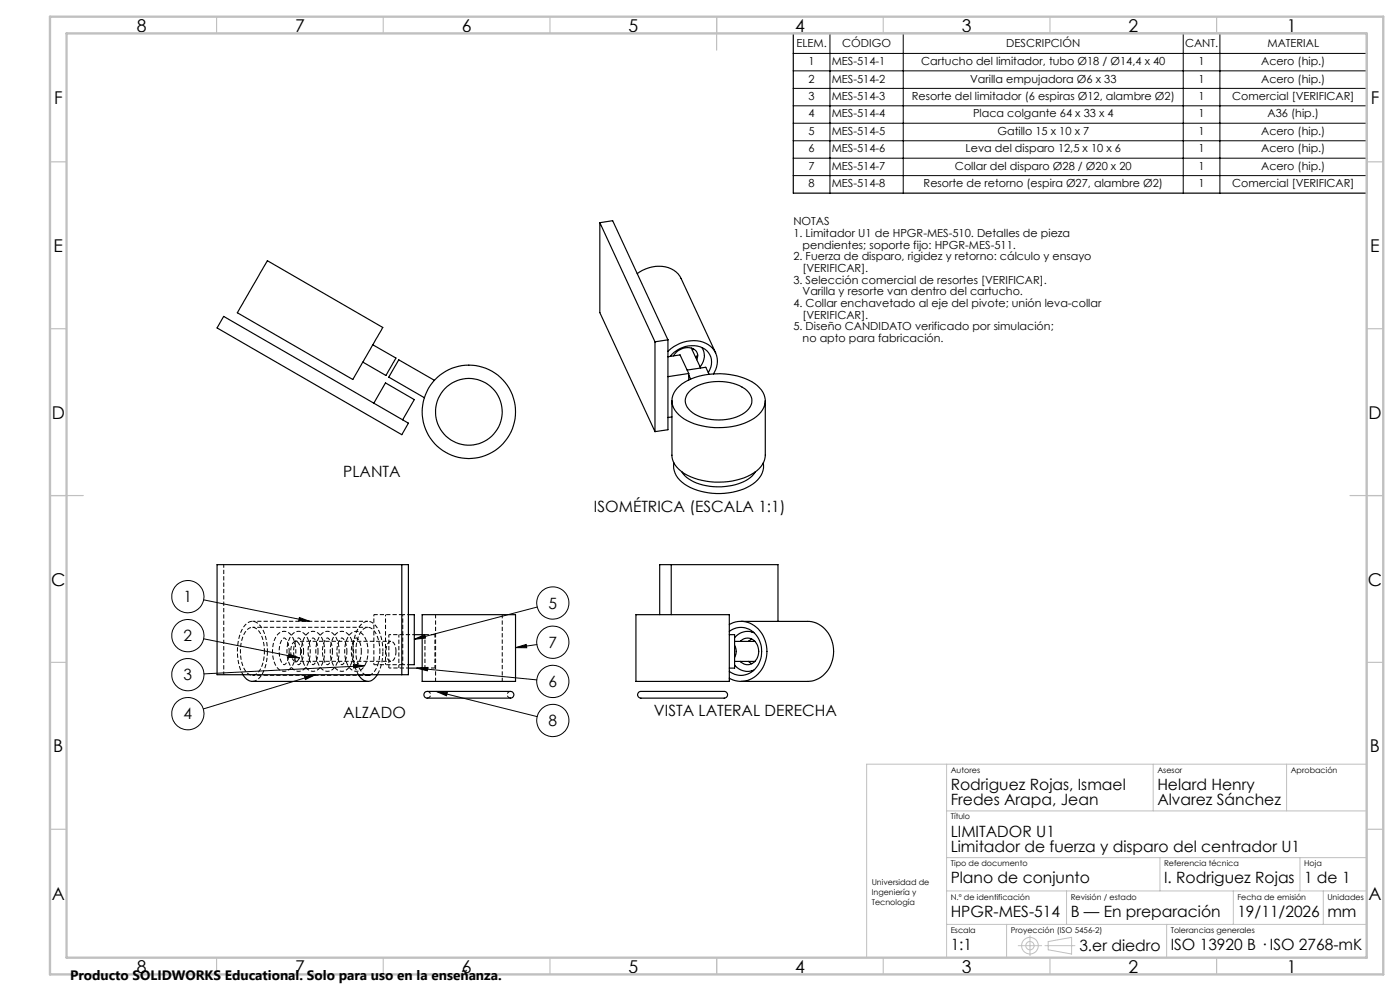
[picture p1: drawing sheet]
<svg xmlns="http://www.w3.org/2000/svg" width="420mm" height="297mm" viewBox="0 0 420 297" stroke-linecap="round" stroke-linejoin="round" font-family="sans-serif">
<path d="M127.5 190.2h-.8M72.9 202.2a15.2 15.2 0 0 1 .3-14.5 2.86 2.86 0 0 1 2.7-1.5 2.86 2.86 0 0 1 2.5 1.7 13.4 13.4 0 0 1 1.8 7.3M107.5 202.2a15.2 15.2 0 0 1 .4-14.5 2.86 2.86 0 0 1 2.6-1.5 2.86 2.86 0 0 1 2.5 1.7 13.4 13.4 0 0 1 1.9 7.3M109.5 202.2a7.4 7.4 0 0 1-2.7-6.2 9.2 9.2 0 0 1 2.5-7.6 2.44 2.44 0 0 1 3.5 1.4 11.4 11.4 0 0 1 1.2 5.4M116.7 200.2v-10M119.7 200.2v-10M127.5 200.2v-10M127.5 200.2h-.8M130.5 200.2v-10" fill="none" stroke="#000" stroke-width=".3" stroke-dasharray="1.3 .6" stroke-dashoffset=".4" stroke-linecap="butt"/>
<path d="M88.7 198.2h28.6M88.7 195.2a6.2 6.2 0 0 0-2.7-5.9 3.1 3.1 0 0 0-3.7 2.6 8.5 8.5 0 0 0 1.5 8.8 2.78 2.78 0 0 0 4.2-1.7l.6-1.8 .1-2M93.1 195.2a6.2 6.2 0 0 0-2.8-5.9 3.1 3.1 0 0 0-3.7 2.6 8.5 8.5 0 0 0 1.6 8.8 2.78 2.78 0 0 0 4.2-1.7l.5-1.8 .2-2M97.4 195.2a6.2 6.2 0 0 0-2.8-5.9 3.1 3.1 0 0 0-3.7 2.6 8.5 8.5 0 0 0 1.6 8.8 2.78 2.78 0 0 0 4.2-1.7l.5-1.8 .2-2M101.7 195.2a6.2 6.2 0 0 0-2.7-5.9 3.1 3.1 0 0 0-3.7 2.6 8.5 8.5 0 0 0 1.5 8.8 2.78 2.78 0 0 0 4.2-1.7l.5-1.8 .2-2M106.1 195.2a6.2 6.2 0 0 0-2.8-5.9 3.1 3.1 0 0 0-3.7 2.6 8.5 8.5 0 0 0 1.6 8.8 2.78 2.78 0 0 0 4.1-1.7l.6-1.8 .2-2M110.4 195.2a6.2 6.2 0 0 0-2.8-5.9 3.1 3.1 0 0 0-3.7 2.6 8.5 8.5 0 0 0 1.6 8.8 2.78 2.78 0 0 0 4.2-1.7l.5-1.8 .2-2M117.3 192.2h-28.6M124.3 190.2h-7.6" fill="none" stroke="#000" stroke-width=".3" stroke-dasharray="1.3 .6" stroke-dashoffset=".6" stroke-linecap="butt"/>
<path d="M110.4 186.2h-34.7M110.4 188h-34.7M114 195.2a8.1 8.1 0 0 1-2.8 7M75.7 202.4h34.7M122.6 200.2h-5.9" fill="none" stroke="#000" stroke-width=".3" stroke-dasharray="1.3 .6" stroke-dashoffset=".5" stroke-linecap="butt"/>
<path d="M120.8 184.2h-8.6M120.8 199.2h-8.6M130.5 190.2h-3M130.5 200.2h-3" fill="none" stroke="#000" stroke-width=".3" stroke-dasharray="1.3 .6" stroke-dashoffset=".1" stroke-linecap="butt"/>
<path d="M112.2 199.2v-15M115.7 199.2v-15M120.8 199.2v-15" fill="none" stroke="#000" stroke-width=".3" stroke-dasharray="1.3 .6" stroke-dashoffset=".8" stroke-linecap="butt"/>
<path d="M122.6 199.2h-1.8M122.6 184.2h-1.8" fill="none" stroke="#000" stroke-width=".3" stroke-dasharray="1.3 .6" stroke-dashoffset=".9" stroke-linecap="butt"/>
<path d="M79.3 195.2a8.5 8.5 0 0 1-2.5 6.8 2.44 2.44 0 0 1-3.5-1.4 12 12 0 0 1 .6-11.6 2.38 2.38 0 0 1 2.4-.9 2.38 2.38 0 0 1 1.8 1.7 11.4 11.4 0 0 1 1.2 5.4M67.1 202.2v-33" fill="none" stroke="#000" stroke-width=".3" stroke-dasharray="1.3 .6" stroke-dashoffset=".3" stroke-linecap="butt"/>
<path d="M90.2 195.2a2.49 2.49 0 0 1-1.6 3 3.9 3.9 0 0 1-1.1-4.8 1.18 1.18 0 0 1 1.2-1.2 1.18 1.18 0 0 1 1.2 1.2l.3 1.8M118.8 195.2a2.49 2.49 0 0 1-1.6 3 3.9 3.9 0 0 1-1.1-4.8 1.18 1.18 0 0 1 1.2-1.2 1.18 1.18 0 0 1 1.2 1.2l.3 1.8M128.2 207.2a1 1 0 0 1 1 1 1 1 0 0 1-1 1M153.2 209.2a1 1 0 0 1-1-1 1 1 0 0 1 1-1" fill="none" stroke="#000" stroke-width=".3" stroke-dasharray="1.3 .6" stroke-linecap="butt"/>
<path d="M80.2 195.2a11.2 11.2 0 0 1-2.9 8.4l-1.6 .6M114.9 195.2a13.7 13.7 0 0 1-1.7 7" fill="none" stroke="#000" stroke-width=".3" stroke-dasharray="1.3 .6" stroke-dashoffset="-.1" stroke-linecap="butt"/>
<path d="M86.7 195.2a4.5 4.5 0 0 1-1.4 4 3 3 0 0 1-1.5-3.1 4.9 4.9 0 0 1 1.5-4.9 3.7 3.7 0 0 1 1.4 3.5v.5M91.1 195.2a4.5 4.5 0 0 1-1.5 4 3 3 0 0 1-1.5-3.1 4.9 4.9 0 0 1 1.5-4.9 3.7 3.7 0 0 1 1.5 3.5v.5M95.4 195.2a4.5 4.5 0 0 1-1.4 4 3 3 0 0 1-1.5-3.1 4.9 4.9 0 0 1 1.4-4.9 3.7 3.7 0 0 1 1.5 3.5v.5M99.7 195.2a4.5 4.5 0 0 1-1.4 4 3 3 0 0 1-1.5-3.1 4.9 4.9 0 0 1 1.4-4.9 3.7 3.7 0 0 1 1.5 3.5v.5M104.1 195.2a4.5 4.5 0 0 1-1.5 4 3 3 0 0 1-1.5-3.1 4.9 4.9 0 0 1 1.5-4.9 3.7 3.7 0 0 1 1.5 3.5v.5M108.4 195.2a4.5 4.5 0 0 1-1.5 4 3 3 0 0 1-1.5-3.1 4.9 4.9 0 0 1 1.5-4.9 3.7 3.7 0 0 1 1.5 3.5v.5M130.7 184.2v20M150.7 204.2v-20" fill="none" stroke="#000" stroke-width=".3" stroke-dasharray="1.3 .6" stroke-dashoffset=".2" stroke-linecap="butt"/>
<g fill="none" stroke="#000" stroke-width=".35">
<path d="M238 10h172v47.9h-172zM80.2 78.1l34.6 20-9 15.6-34.6-20zM180 66.7v27l16.5 35.7M180 66.7l16.5 35.7M180 66.7l3.8-.6 16.6 35.7M67.1 94.8l55.4 32-2 3.5-55.4-32zM191.2 82a9.4 9.4 0 0 1 12.2 .1l.9 1.4 10.4 22.3M111.8 103.3l7 4-2.5 4.4-.5 .8-7-4M130.3 114l-10.7-6.2-3 5.2 10.7 6.2M196.5 102.4v27M200.4 105.3a10.2 10.2 0 0 1 12.1-2 6.2 6.2 0 0 1 1.6 8.8M200.4 106.9l3.6-.5 2.6 5.5"/>
<path d="M200.4 101.8v27l-3.9 .6M200.4 101.8l-3.9 .6M201 106.8a7.9 7.9 0 0 1 11.1-1.7 5.1 5.1 0 0 1 .4 6.6M202.1 106.6a4.5 4.5 0 0 1 6.7-1.4l.5 1.2-.3 1.4M203.2 116.3a18.7 18.7 0 0 1 15.5-4.1 14 14 0 0 1 10.2 5.4 5.5 5.5 0 0 1-1.9 7.2 21.1 21.1 0 0 1-22.6 .2 5.5 5.5 0 0 1-1.8-8zM206.1 110.9l5.6-.8 1 2.1M206.6 112.4l.6 1.2M206.6 111.9l-6.2 1M206.6 111.9v2M207.1 117a14.7 14.7 0 0 1 16.9 0 4 4 0 0 1-.6 6.7 14.8 14.8 0 0 1-16.3-.5 3.8 3.8 0 0 1 0-6.2zM207.4 104.3l2.8 6M207.9 104.5l-.2 .5"/>
<path d="M209.3 106.3l-.6 .9M210.6 104.2a4.7 4.7 0 0 1-.6 5.8M112.1 120.8l3.5-6 8.7 5-3.5 6M201.6 120.1v16.3a7.9 7.9 0 0 0 5.6 6.5 21.8 21.8 0 0 0 19-1.2 6.5 6.5 0 0 0 3.4-5.3v-16.3M201.6 125l-1.2 .1M202.2 138.7a6.6 6.6 0 0 0 4 6.9 20.1 20.1 0 0 0 19.6-.5 6.4 6.4 0 0 0 3.2-6.4M204.5 141.4a11.1 11.1 0 0 0 8.6 4.4 15.5 15.5 0 0 0 12.9-3.6l.6-.8M65.1 169.2h57.4v33h-57.4zM120.5 169.2v33M201.4 169.2v15M122.5 184.2h1.8v15h-1.8M124.3 190.2h2.3"/>
<path d="M126.6 184.2h28.1v20h-28.1zM190.8 184.2h28v20h-28zM197.9 184.2v-15h35.5v17M218.8 187.2a7.4 7.4 0 0 1 10.7 4.7 9.2 9.2 0 0 1-5.9 12.2h-2.2l-2.6-.8M218.8 189.3a6 6 0 0 1 9.4 3.7 7.1 7.1 0 0 1-5.9 9.4l-2-.3-1.5-.9M218.8 190.2h1.6v10h-1.6M220.4 199.3a4.9 4.9 0 0 0 5.7 1.5M220.4 193.5a3.4 3.4 0 0 1 0 3.5M220.4 192.2h6.1M220.4 198.2h6.1M222.1 192.2a3.1 3.1 0 0 1 3.2-.8 3.1 3.1 0 0 1 2.1 2.6 3.8 3.8 0 0 1-3.8 5.1l-1.5-.9M222.1 198.2l.1 .2"/>
<path d="M222.2 192v.2M222.3 186.2h20a8.7 8.7 0 0 1 7.6 10.7 8.3 8.3 0 0 1-7.6 7.3h-20M224.6 198.2l.9 .7M224.6 198.2l.2 .2M224.8 192l-.2 .2M225.5 191.5l-.9 .7M225.8 189.3l-.3 .1M226.2 189.6a5 5 0 0 0-5.8 1.5M72.9 202.2a3.5 3.5 0 0 0 2.8 2h34.6M107.5 202.2a2.99 2.99 0 0 0 2.8 2 2.99 2.99 0 0 0 2.9-2M109.5 202.2l.8 .2 .9-.2M122.5 200.2h4.1"/>
<path d="M127.4 207.6l.8-.4h24.3a1.08 1.08 0 0 1 1.6 .7 1.08 1.08 0 0 1-1.1 1.3h-24.2a1.14 1.14 0 0 1-1.3-.3 1.14 1.14 0 0 1-.1-1.3zM191.7 207.4l24.9-.2a1.13 1.13 0 0 1 1.7 1 1.13 1.13 0 0 1-1.7 1h-23.7a1.12 1.12 0 0 1-1.4-.4 1.12 1.12 0 0 1 .2-1.4zM225.5 201l.3 .1"/>
<circle cx="140.7" cy="123.4" r="14"/>
<circle cx="140.7" cy="123.4" r="10"/>
</g>
<g fill="none" stroke="#000" stroke-width=".3">
<path d="M238 16h172M249 10v47.9M271 10v47.9M355 10v47.9M366 10v47.9M238 21.2h172M238 26.5h172M238 31.7h172M238 36.9h172M238 42.2h172M238 47.4h172M238 52.6h172"/>
<path d="M61.1 179.8l31.9 6.4M61.1 191.4l28.7 5.8M86.7 196l3.1 1.2-3.3-.2zM89.8 185.1l3.2 1.1-3.4-.1zM106 199.2l3.4 .3-3.3 .7zM109.4 199.5l-48.2 2.5M124.3 191.6l3.1-1.4 .2 1zM154.7 194.1l3.2-1 .1 1zM161.1 193.2l-6.4 .9M161.2 181.9l-36.9 9.7M91.3 202.7l3.4-.5-3.1 1.5zM94.7 202.2l-33.7 10.3"/>
<path d="M125 200.2l3.3-.2-.1 1zM125 200.2l36 3.6M130.9 207.2l3.3 .3-.3 1zM130.9 207.2l30.2 7.6"/>
<circle cx="56.4" cy="178.8" r="4.8"/>
<circle cx="56.4" cy="190.5" r="4.8"/>
<circle cx="165.8" cy="192.5" r="4.8"/>
<circle cx="165.9" cy="180.7" r="4.8"/>
<circle cx="56.4" cy="202.2" r="4.8"/>
<circle cx="56.4" cy="213.9" r="4.8"/>
<circle cx="165.8" cy="204.2" r="4.8"/>
<circle cx="165.9" cy="215.9" r="4.8"/>
</g>
<g fill="none" stroke="#c0c0c0" stroke-width=".3">
<path d="M284 229v58M346 229v14M386 229v14M410 229h-150v58M284 243h126M284 257h126M348 257v10M390 257v10M284 267h126M284 277h126M302 277v10M320 267v10"/>
<path d="M350 277v10M370 267v10M397 267v10M305.5 283.4h7M309 280.4v6M313.5 283.4h9M314.5 282.2l7-1.3v5l-7-1.2z"/>
<circle cx="309" cy="283.4" r="2.49"/>
<circle cx="309" cy="283.4" r="1.25"/>
</g>
<g fill="none" stroke="#c0c0c0" stroke-width=".35">
<path d="M65 5v5M115 5v5M165 5v5M215 5v10M265 5v5M315 5v5M365 5v5M15 48.5h5M410 48.5h5M15 98.5h5M410 98.5h5M15 148.5h10"/>
<path d="M405 148.5h10M15 198.5h5M410 198.5h5M15 248.5h5M410 248.5h5M65 287v5M115 287v5M165 287v5M215 287v5M265 287v5M315 287v5M365 287v5"/>
</g>
<path d="M15 5h400v287h-400zM20 10h390v277h-390z" fill="none" stroke="#c0c0c0" stroke-width=".7"/>
<path d="M89.8 185.1l3.2 1.1-3.4-.1zM86.7 196l3.1 1.2-3.3-.2zM106 199.2l3.4 .3-3.3 .7zM91.3 202.7l3.4-.5-3.1 1.5zM124.3 191.6l3.1-1.4 .2 1zM125 200.2l3.3-.2-.1 1zM154.7 194.1l3.2-1 .1 1zM130.9 207.2l3.3 .3-.3 1z" fill="#000"/>
<g font-size="5.3">
<text x="41" y="9.5">8</text>
<text x="88.5" y="9.5">7</text>
<text x="138.5" y="9.5">6</text>
<text x="188.5" y="9.5">5</text>
<text x="238.5" y="9.5">4</text>
<text x="288.5" y="9.5">3</text>
<text x="338.5" y="9.5">2</text>
<text x="386" y="9.5">1</text>
<text x="16.2" y="31.3">F</text>
<text x="411.2" y="31.3">F</text>
<text x="16.1" y="75.5">E</text>
<text x="411.1" y="75.5">E</text>
<text x="15.5" y="125.5">D</text>
<text x="410.5" y="125.5">D</text>
<text x="15.4" y="175.5">C</text>
<text x="410.4" y="175.5">C</text>
<text x="16" y="225.5">B</text>
<text x="411" y="225.5">B</text>
<text x="15.5" y="269.8">A</text>
<text x="410.5" y="269.8">A</text>
<text x="41" y="291.5">8</text>
<text x="88.5" y="291.5">7</text>
<text x="138.5" y="291.5">6</text>
<text x="188.5" y="291.5">5</text>
<text x="238.5" y="291.5">4</text>
<text x="288.5" y="291.5">3</text>
<text x="338.5" y="291.5">2</text>
<text x="386" y="291.5">1</text>
</g>
<g font-size="4.7">
<text x="103" y="142.9">PLANTA</text>
<text x="178.2" y="153.4">ISOMÉTRICA (ESCALA 1:1)</text>
<text x="55.1" y="180.5">1</text>
<text x="164.6" y="182.4">5</text>
<text x="55.1" y="192.2">2</text>
<text x="164.6" y="194.1">7</text>
<text x="55.1" y="203.9">3</text>
<text x="164.6" y="205.9">6</text>
<text x="55.1" y="215.6">4</text>
<text x="103" y="215.1">ALZADO</text>
<text x="196.2" y="214.7">VISTA LATERAL DERECHA</text>
<text x="164.6" y="217.6">8</text>
<text x="285.2" y="236.7">Rodriguez Rojas, Ismael</text>
<text x="347.2" y="236.7">Helard Henry</text>
<text x="285.2" y="241.3">Fredes Arapa, Jean</text>
<text x="347.2" y="241.3">Alvarez Sánchez</text>
<text x="285.2" y="250.7">LIMITADOR U1</text>
<text x="285.2" y="255.3">Limitador de fuerza y disparo del centrador U1</text>
<text x="285.2" y="264.7">Plano de conjunto</text>
<text x="349.2" y="264.7">I. Rodriguez Rojas</text>
<text x="391.2" y="264.7">1 de 1</text>
<text x="285.2" y="274.7">HPGR-MES-514</text>
<text x="321.2" y="274.7">B — En preparación</text>
<text x="371.2" y="274.7">19/11/2026</text>
<text x="398.2" y="274.9">mm</text>
<text x="285.2" y="284.7">1:1</text>
<text x="323.8" y="284.9">3.er diedro</text>
<text x="351.2" y="284.7">ISO 13920 B · ISO 2768-mK</text>
</g>
<text font-size="4.1" x="21" y="293.7">Producto SOLIDWORKS Educational. Solo para uso en la enseñanza.</text>
<g font-size="3.3">
<text x="238.9" y="14.2">ELEM.</text>
<text x="252.7" y="14.2">CÓDIGO</text>
<text x="301.9" y="14.2">DESCRIPCIÓN</text>
<text x="355.5" y="14.2">CANT.</text>
<text x="380.2" y="14.2">MATERIAL</text>
<text x="242.6" y="19.5">1</text>
<text x="249.5" y="19.5">MES-514-1</text>
<text x="276.4" y="19.5">Cartucho del limitador, tubo Ø18 / Ø14,4 x 40</text>
<text x="359.6" y="19.5">1</text>
<text x="378.4" y="19.5">Acero (hip.)</text>
<text x="242.6" y="24.7">2</text>
<text x="242.6" y="30">3</text>
<text x="249.5" y="24.7">MES-514-2</text>
<text x="249.5" y="30">MES-514-3</text>
<text x="273.6" y="30">Resorte del limitador (6 espiras Ø12, alambre Ø2)</text>
<text x="291" y="24.7">Varilla empujadora Ø6 x 33</text>
<text x="359.6" y="24.7">1</text>
<text x="359.6" y="30">1</text>
<text x="369.7" y="30">Comercial [VERIFICAR]</text>
<text x="378.4" y="24.7">Acero (hip.)</text>
<text x="242.6" y="35.2">4</text>
<text x="249.5" y="35.2">MES-514-4</text>
<text x="291.9" y="35.2">Placa colgante 64 x 33 x 4</text>
<text x="359.6" y="35.2">1</text>
<text x="380.3" y="35.2">A36 (hip.)</text>
<text x="242.6" y="40.4">5</text>
<text x="249.5" y="40.4">MES-514-5</text>
<text x="299.2" y="40.4">Gatillo 15 x 10 x 7</text>
<text x="359.6" y="40.4">1</text>
<text x="378.4" y="40.4">Acero (hip.)</text>
<text x="242.6" y="45.7">6</text>
<text x="249.5" y="45.7">MES-514-6</text>
<text x="289.7" y="45.7">Leva del disparo 12,5 x 10 x 6</text>
<text x="359.6" y="45.7">1</text>
<text x="378.4" y="45.7">Acero (hip.)</text>
<text x="242.6" y="50.9">7</text>
<text x="249.5" y="50.9">MES-514-7</text>
<text x="286.5" y="50.9">Collar del disparo Ø28 / Ø20 x 20</text>
<text x="359.6" y="50.9">1</text>
<text x="378.4" y="50.9">Acero (hip.)</text>
<text x="242.6" y="56.1">8</text>
<text x="249.5" y="56.1">MES-514-8</text>
<text x="277.1" y="56.1">Resorte de retorno (espira Ø27, alambre Ø2)</text>
<text x="359.6" y="56.1">1</text>
<text x="369.7" y="56.1">Comercial [VERIFICAR]</text>
<text x="238" y="67.5">NOTAS</text>
<text x="238" y="71">1. Limitador U1 de HPGR-MES-510. Detalles de pieza</text>
<text x="240.8" y="74.5">pendientes; soporte fijo: HPGR-MES-511.</text>
<text x="238" y="78">2. Fuerza de disparo, rigidez y retorno: cálculo y ensayo</text>
<text x="240.8" y="81.5">[VERIFICAR].</text>
<text x="238" y="85">3. Selección comercial de resortes [VERIFICAR].</text>
<text x="240.8" y="88.5">Varilla y resorte van dentro del cartucho.</text>
<text x="238" y="92">4. Collar enchavetado al eje del pivote; unión leva-collar</text>
<text x="240.8" y="95.5">[VERIFICAR].</text>
<text x="238" y="99">5. Diseño CANDIDATO verificado por simulación;</text>
<text x="240.8" y="102.5">no apto para fabricación.</text>
</g>
<g font-size="2.4">
<text x="285.2" y="231.6">Autores</text>
<text x="347.2" y="231.6">Asesor</text>
<text x="387.2" y="231.6">Aprobación</text>
<text x="285.2" y="245.6">Título</text>
<text x="285.2" y="259.6">Tipo de documento</text>
<text x="349.2" y="259.6">Referencia técnica</text>
<text x="391.2" y="259.6">Hoja</text>
<text x="261.5" y="265.3">Universidad de</text>
<text x="261.5" y="268.3">Ingeniería y</text>
<text x="285.2" y="269.6">N.º de identificación</text>
<text x="321.2" y="269.6">Revisión / estado</text>
<text x="371.2" y="269.6">Fecha de emisión</text>
<text x="398.2" y="269.6">Unidades</text>
<text x="261.5" y="271.3">Tecnología</text>
<text x="285.2" y="279.6">Escala</text>
<text x="303.2" y="279.6">Proyección (ISO 5456-2)</text>
<text x="351.2" y="279.6">Tolerancias generales</text>
</g>
</svg>
